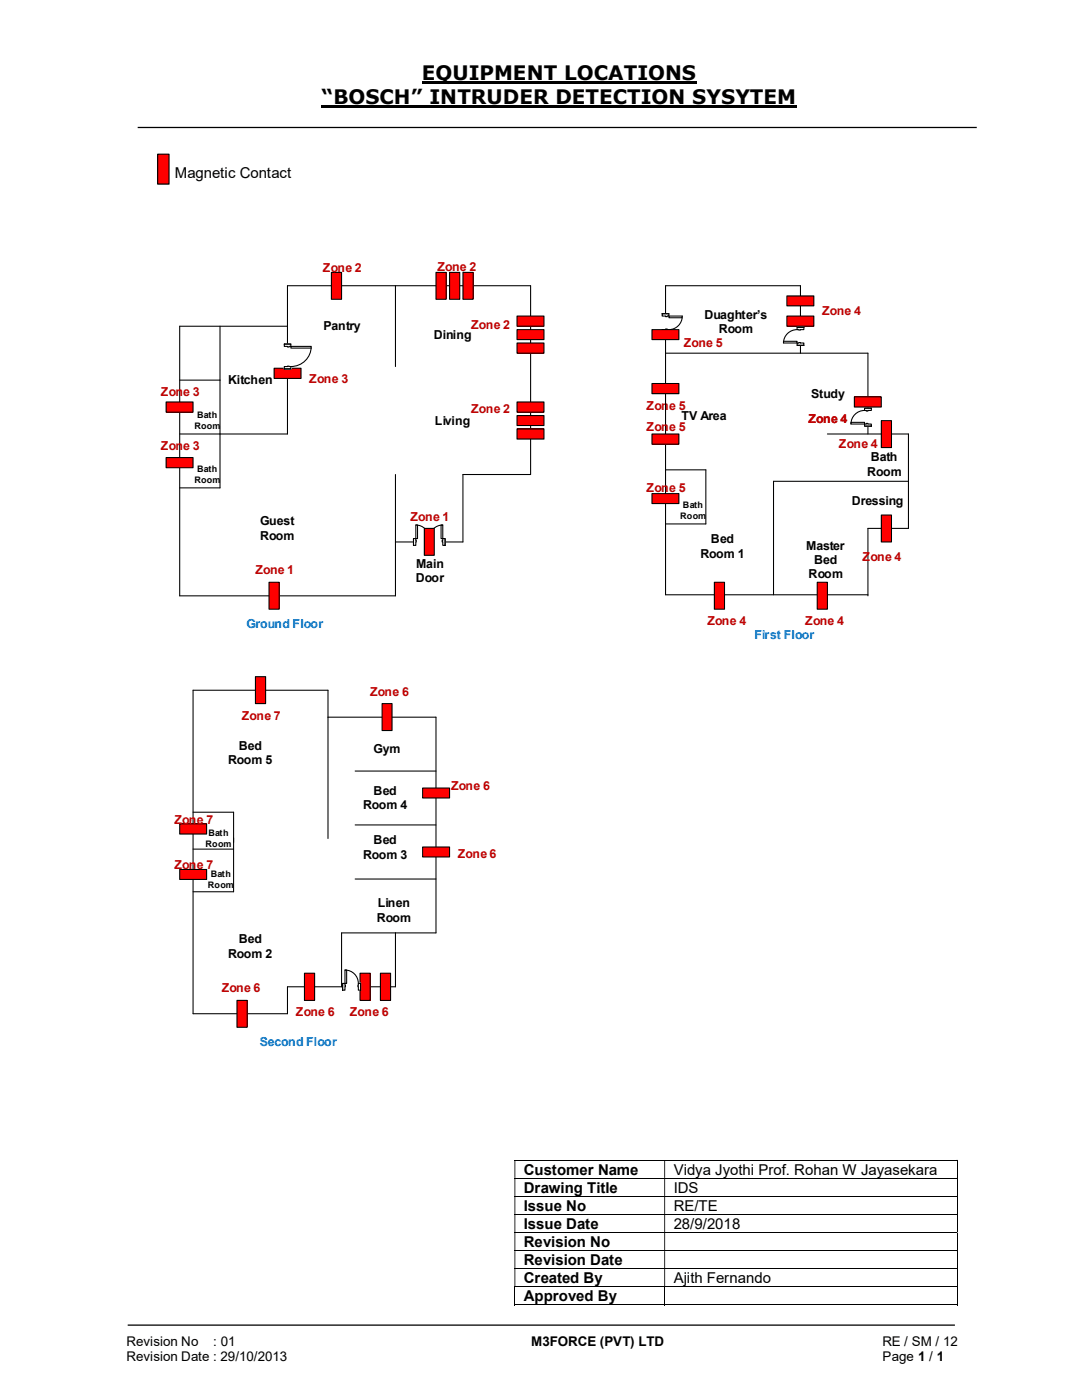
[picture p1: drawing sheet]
<svg xmlns="http://www.w3.org/2000/svg" width="216mm" height="279mm" viewBox="0 0 216 279" stroke-linecap="round" stroke-linejoin="round" font-family="sans-serif">
<path d="M84.2 16.4h54.8M64.2 21.3h94.8" fill="none" stroke="#000" stroke-width=".42"/>
<path d="M27.5 25.4h167.4M25.5 264.5h165" fill="none" stroke="#000" stroke-width=".25"/>
<path d="M31.5 30.8h2.2v5.9h-2.2z" fill-rule="evenodd" fill="#f00"/>
<path d="M31.5 30.8h2.2v5.9h-2.2z" fill="none" stroke="#000" stroke-width=".24"/>
<g fill="none" stroke="#000" stroke-width=".2">
<path d="M102.7 231.6h88.2M102.7 235.2h88.2M102.7 238.8h88.2M191 231.6v3.5M191 235.2v3.5M191 238.8v3.5M102.7 242.4h88.2M102.7 246h88.2M102.7 249.6h88.2M102.7 253.2h88.2M102.7 256.8h88.2M102.7 256.9v3.6"/>
<path d="M132.6 256.9v3.6M191 242.4v3.5M191 246v3.5M191 249.7v3.4M191 253.2v3.5M191 256.9v3.6M102.7 260.4h29.8M132.7 260.4h58.2"/>
</g>
<g fill="#000">
<path d="M190.9 231.5h.2v.1h-.2zM102.7 231.6h.1v3.5h-.1zM132.5 231.6h.2v3.5h-.2z" fill-rule="evenodd"/>
<path d="M190.9 235.1h.2v.1h-.2zM102.7 235.2h.1v3.5h-.1zM132.5 235.2h.2v3.5h-.2z" fill-rule="evenodd"/>
<path d="M190.9 238.7h.2v.1h-.2zM102.7 238.8h.1v3.5h-.1zM132.5 238.8h.2v3.5h-.2z" fill-rule="evenodd"/>
<path d="M190.9 242.3h.2v.1h-.2zM102.7 242.4h.1v3.5h-.1zM132.5 242.4h.2v3.5h-.2z" fill-rule="evenodd"/>
<path d="M190.9 245.9h.2v.1h-.2zM102.7 246h.1v3.5h-.1zM132.5 246h.2v3.5h-.2z" fill-rule="evenodd"/>
<path d="M190.9 249.5h.2v.2h-.2zM102.7 249.7h.1v3.4h-.1zM132.5 249.7h.2v3.4h-.2z" fill-rule="evenodd"/>
<path d="M190.9 253.1h.2v.1h-.2zM102.7 253.2h.1v3.5h-.1zM132.5 253.2h.2v3.5h-.2z" fill-rule="evenodd"/>
</g>
<path d="M190.9 256.7h.2v.2h-.2zM190.9 260.3h.2v.2h-.2z" fill="#000"/>
<path d="M78.9 57v16.2M35.9 75.9h8M43.9 65.1v32.3h-8M57.4 65.1h-21.5v53.8h43v-24.2M159.7 70.5v-13.5h-26.9v61.7h40.4M173.2 70.5v16.1M35.9 86.6h21.5v-29.6h48.5v37.7h-13.5v13.5h-13.5M181.3 96.1h-27v22.6M181.3 86.6v18.9" fill="none" stroke="#000" stroke-width=".21"/>
<path d="M82.5 107.4h6.3v1.5h-6.3z" fill="#fff"/>
<path d="M82.5 107.4h6.3v1.5h-6.3z" fill="none" stroke="#fff" stroke-width=".21"/>
<path d="M88.3 107.5v1.3h.5v-1.3zM82.5 107.5h.5v1.3h-.5z" fill-rule="evenodd" fill="#fff"/>
<path d="M83 107.8v-.3h-.5v1.3h.5v-.6M88.3 107.8v-.3h.5v1.3h-.5v-.6" fill="none" stroke="#000" stroke-width=".21"/>
<path d="M88.2 107.8v.4h.1v-.4zM83 107.8l.1 .4z" fill-rule="evenodd" fill="#fff"/>
<path d="M82.5 107.5v1.3M83 107.8v.4M83 104.8a2.69 2.69 0 0 1 2.6 2.7 2.73 2.73 0 0 1 2.7-2.7M88.3 107.8h-.1v.4h.1M88.8 107.5v1.3" fill="none" stroke="#000" stroke-width=".21"/>
<path d="M83 104.8h.3v2.7h-.3z" fill-rule="evenodd" fill="#fff"/>
<path d="M83 104.8h.3v2.7h-.3z" fill="none" stroke="#000" stroke-width=".21"/>
<path d="M88 104.8h.3v2.7h-.3z" fill-rule="evenodd" fill="#fff"/>
<path d="M88 104.8h.3v2.7h-.3z" fill="none" stroke="#000" stroke-width=".21"/>
<path d="M84.7 105.5h2v5.3h-2z" fill="#f00"/>
<path d="M84.7 105.5h2v5.3h-2zM173.2 105.5v13.4" fill="none" stroke="#000" stroke-width=".21"/>
<path d="M54.7 73.5h5.4v2h-5.4z" fill-rule="evenodd" fill="#f00"/>
<path d="M54.7 73.5h5.4v2h-5.4z" fill="none" stroke="#000" stroke-width=".21"/>
<path d="M53.7 116.2h2v5.4h-2z" fill="#f00"/>
<path d="M53.7 116.2h2v5.4h-2z" fill="none" stroke="#000" stroke-width=".21"/>
<path d="M66.1 54.4h2.1v5.3h-2.1z" fill="#f00"/>
<path d="M66.1 54.4h2.1v5.3h-2.1z" fill="none" stroke="#000" stroke-width=".21"/>
<path d="M103.2 85.6h5.3v2h-5.3z" fill-rule="evenodd" fill="#f00"/>
<path d="M103.2 85.6h5.3v2h-5.3z" fill="none" stroke="#000" stroke-width=".21"/>
<path d="M103.2 80.2h5.3v2.1h-5.3z" fill-rule="evenodd" fill="#f00"/>
<path d="M103.2 80.2h5.3v2.1h-5.3z" fill="none" stroke="#000" stroke-width=".21"/>
<path d="M103.2 82.9h5.3v2h-5.3z" fill-rule="evenodd" fill="#f00"/>
<path d="M103.2 82.9h5.3v2h-5.3zM65.4 143.1v24.2" fill="none" stroke="#000" stroke-width=".21"/>
<path d="M103.2 68.5h5.3v2h-5.3z" fill-rule="evenodd" fill="#f00"/>
<path d="M103.2 68.5h5.3v2h-5.3z" fill="none" stroke="#000" stroke-width=".21"/>
<path d="M103.2 63.1h5.3v2h-5.3z" fill-rule="evenodd" fill="#f00"/>
<path d="M103.2 63.1h5.3v2h-5.3z" fill="none" stroke="#000" stroke-width=".21"/>
<path d="M103.2 65.8h5.3v2h-5.3z" fill-rule="evenodd" fill="#f00"/>
<path d="M103.2 65.8h5.3v2h-5.3z" fill="none" stroke="#000" stroke-width=".21"/>
<path d="M92.4 54.4h2v5.3h-2z" fill="#f00"/>
<path d="M92.4 54.4h2v5.3h-2z" fill="none" stroke="#000" stroke-width=".21"/>
<path d="M87 54.4h2v5.3h-2z" fill="#f00"/>
<path d="M87 54.4h2v5.3h-2z" fill="none" stroke="#000" stroke-width=".21"/>
<path d="M89.7 54.4h2v5.3h-2z" fill="#f00"/>
<path d="M89.7 54.4h2v5.3h-2z" fill="none" stroke="#000" stroke-width=".21"/>
<path d="M56.7 68.7h1.4v4.9h-1.4z" fill-rule="evenodd" fill="#fff"/>
<path d="M56.7 68.7h1.4v4.9h-1.4z" fill="none" stroke="#fff" stroke-width=".21"/>
<path d="M56.7 68.7h1.3v.4h-1.3zM56.7 73.2v.4h1.3v-.4z" fill-rule="evenodd" fill="#fff"/>
<path d="M57.4 69.1h-.7v-.4h1.3v.4h-.3M57.4 73.2h-.7v.4h1.3v-.4h-.3" fill="none" stroke="#000" stroke-width=".21"/>
<path d="M57.4 69.1h.3v.2h-.3zM57.4 73.1l.3 .1z" fill-rule="evenodd" fill="#fff"/>
<path d="M56.7 68.7h1.3M56.7 73.6h1.3M57.4 69.1v.2h.3v-.2M57.4 73.2h.3M62.1 69.1a4 4 0 0 1-4.1 4.1" fill="none" stroke="#000" stroke-width=".21"/>
<path d="M58 69.1h4.1v.4h-4.1z" fill="#fff"/>
<path d="M58 69.1h4.1v.4h-4.1z" fill="none" stroke="#000" stroke-width=".21"/>
<path d="M33.1 80.2h5.4v2.1h-5.4z" fill-rule="evenodd" fill="#f00"/>
<path d="M33.1 80.2h5.4v2.1h-5.4z" fill="none" stroke="#000" stroke-width=".21"/>
<path d="M33.1 91.3h5.4v2h-5.4z" fill-rule="evenodd" fill="#f00"/>
<path d="M132.8 70.5h40.4M33.1 91.3h5.4v2h-5.4zM132.8 93.8h8v10.8h-8" fill="none" stroke="#000" stroke-width=".21"/>
<path d="M130.1 98.5h5.4v2h-5.4z" fill-rule="evenodd" fill="#f00"/>
<path d="M130.1 98.5h5.4v2h-5.4zM165.1 86.6h16.2M173.2 105.5h8.1" fill="none" stroke="#000" stroke-width=".21"/>
<path d="M132.1 62.6h1.4v3.6h-1.4z" fill-rule="evenodd" fill="#fff"/>
<path d="M132.1 62.6h1.4v3.6h-1.4z" fill="none" stroke="#fff" stroke-width=".21"/>
<path d="M132.1 62.6h1.4v.5h-1.4zM132.1 65.8v.4h1.4v-.4z" fill-rule="evenodd" fill="#fff"/>
<path d="M132.8 63.1h-.7v-.5h1.4v.5h-.4M132.8 65.8h-.7v.4h1.4v-.4h-.4" fill="none" stroke="#000" stroke-width=".21"/>
<path d="M132.8 63.1h.3v.1h-.3zM132.8 65.7v.1h.3v-.1z" fill-rule="evenodd" fill="#fff"/>
<path d="M132.1 62.6h1.4M132.1 66.2h1.4M132.8 63.1v.1h.3v-.1M132.8 65.8v-.1h.3v.1M136.1 63.1a2.7 2.7 0 0 1-2.6 2.7" fill="none" stroke="#000" stroke-width=".21"/>
<path d="M133.5 63.1h2.6v.3h-2.6z" fill="#fff"/>
<path d="M133.5 63.1h2.6v.3h-2.6z" fill="none" stroke="#000" stroke-width=".21"/>
<path d="M130.1 86.6h5.4v2h-5.4z" fill-rule="evenodd" fill="#f00"/>
<path d="M130.1 86.6h5.4v2h-5.4z" fill="none" stroke="#000" stroke-width=".21"/>
<path d="M170.5 79.2h5.4v2h-5.4z" fill-rule="evenodd" fill="#f00"/>
<path d="M170.5 79.2h5.4v2h-5.4z" fill="none" stroke="#000" stroke-width=".21"/>
<path d="M130.1 76.5h5.4v2.1h-5.4z" fill-rule="evenodd" fill="#f00"/>
<path d="M130.1 76.5h5.4v2.1h-5.4z" fill="none" stroke="#000" stroke-width=".21"/>
<path d="M130.1 65.8h5.4v2h-5.4z" fill-rule="evenodd" fill="#f00"/>
<path d="M130.1 65.8h5.4v2h-5.4z" fill="none" stroke="#000" stroke-width=".21"/>
<path d="M157 59.1h5.4v1.9h-5.4z" fill-rule="evenodd" fill="#f00"/>
<path d="M157 59.1h5.4v1.9h-5.4z" fill="none" stroke="#000" stroke-width=".21"/>
<path d="M157 63.1h5.4v2h-5.4z" fill-rule="evenodd" fill="#f00"/>
<path d="M157 63.1h5.4v2h-5.4z" fill="none" stroke="#000" stroke-width=".21"/>
<path d="M142.5 116.2h2.1v5.4h-2.1z" fill="#f00"/>
<path d="M142.5 116.2h2.1v5.4h-2.1z" fill="none" stroke="#000" stroke-width=".21"/>
<path d="M163.1 116.2h2v5.4h-2z" fill="#f00"/>
<path d="M163.1 116.2h2v5.4h-2z" fill="none" stroke="#000" stroke-width=".21"/>
<path d="M175.9 83.9h2v5.4h-2z" fill="#f00"/>
<path d="M175.9 83.9h2v5.4h-2z" fill="none" stroke="#000" stroke-width=".21"/>
<path d="M175.9 102.8h2v5.4h-2z" fill="#f00"/>
<path d="M175.9 102.8h2v5.4h-2z" fill="none" stroke="#000" stroke-width=".21"/>
<path d="M172.5 81.4h1.4v3.6h-1.4z" fill-rule="evenodd" fill="#fff"/>
<path d="M172.5 81.4h1.4v3.6h-1.4z" fill="none" stroke="#fff" stroke-width=".21"/>
<path d="M172.5 84.6h1.4v.4h-1.4zM172.5 81.4v.5h1.4v-.5z" fill-rule="evenodd" fill="#fff"/>
<path d="M172.8 84.6h-.3v.4h1.4v-.4h-.7M172.8 81.9h-.3v-.5h1.4v.5h-.7" fill="none" stroke="#000" stroke-width=".21"/>
<path d="M172.8 84.5h.4v.1h-.4zM172.8 81.9v.1h.4v-.1z" fill-rule="evenodd" fill="#fff"/>
<path d="M172.5 81.9a2.7 2.7 0 0 0-2.7 2.7M172.5 85h1.4M172.5 81.4h1.4M172.8 84.6v-.1h.4v.1M172.8 81.9v.1h.4v-.1" fill="none" stroke="#000" stroke-width=".21"/>
<path d="M169.8 84.3h2.7v.3h-2.7z" fill="#fff"/>
<path d="M169.8 84.3h2.7v.3h-2.7z" fill="none" stroke="#000" stroke-width=".21"/>
<path d="M159 65.3h1.4v3.6h-1.4z" fill-rule="evenodd" fill="#fff"/>
<path d="M159 65.3h1.4v3.6h-1.4z" fill="none" stroke="#fff" stroke-width=".21"/>
<path d="M159 68.5h1.4v.4h-1.4zM159 65.3v.5h1.4v-.5z" fill-rule="evenodd" fill="#fff"/>
<path d="M159.4 68.5h-.4v.4h1.4v-.4h-.7M159.4 65.8h-.4v-.5h1.4v.5h-.7" fill="none" stroke="#000" stroke-width=".21"/>
<path d="M159.4 68.4l.3 .1zM159.4 65.8l.3 .1z" fill-rule="evenodd" fill="#fff"/>
<path d="M159 65.8a2.7 2.7 0 0 0-2.7 2.7M159 68.9h1.4M159 65.3h1.4M159.4 68.5h.3M159.4 65.8h.3" fill="none" stroke="#000" stroke-width=".21"/>
<path d="M156.3 68.1h2.7v.4h-2.7z" fill="#fff"/>
<path d="M156.3 68.1h2.7v.4h-2.7zM38.5 169.5h8.1M46.6 167.2v10.8h-8.1M68.2 186.2v10.7M78.9 186.2v10.7h-21.5v5.4h-18.9v-64.5h26.9v5.3h21.6v43.1" fill="none" stroke="#000" stroke-width=".21"/>
<path d="M84.3 169h5.4v2h-5.4z" fill-rule="evenodd" fill="#f00"/>
<path d="M70.9 164.6h16.1M84.3 169h5.4v2h-5.4zM78.9 186.2h8.1" fill="none" stroke="#000" stroke-width=".21"/>
<path d="M84.3 157.3h5.4v2h-5.4z" fill-rule="evenodd" fill="#f00"/>
<path d="M84.3 157.3h5.4v2h-5.4z" fill="none" stroke="#000" stroke-width=".21"/>
<path d="M35.9 173.5h5.3v2h-5.3z" fill-rule="evenodd" fill="#f00"/>
<path d="M35.9 173.5h5.3v2h-5.3z" fill="none" stroke="#000" stroke-width=".21"/>
<path d="M35.9 164.4h5.3v2.1h-5.3z" fill-rule="evenodd" fill="#f00"/>
<path d="M35.9 164.4h5.3v2.1h-5.3z" fill="none" stroke="#000" stroke-width=".21"/>
<path d="M47.3 199.6h2v5.4h-2z" fill="#f00"/>
<path d="M47.3 199.6h2v5.4h-2z" fill="none" stroke="#000" stroke-width=".21"/>
<path d="M71.8 194.2h2.1v5.4h-2.1z" fill="#f00"/>
<path d="M71.8 194.2h2.1v5.4h-2.1z" fill="none" stroke="#000" stroke-width=".21"/>
<path d="M60.7 194.2h2.1v5.4h-2.1z" fill="#f00"/>
<path d="M60.7 194.2h2.1v5.4h-2.1z" fill="none" stroke="#000" stroke-width=".21"/>
<path d="M75.9 194.2h2v5.4h-2z" fill="#f00"/>
<path d="M70.9 153.9h16.1M38.5 162.1h8.1v6M70.9 175.4h16.1M68.2 186.2h10.7M75.9 194.2h2v5.4h-2z" fill="none" stroke="#000" stroke-width=".21"/>
<path d="M68.4 196.2h3.6v1.5h-3.6z" fill="#fff"/>
<path d="M68.4 196.2h3.6v1.5h-3.6z" fill="none" stroke="#fff" stroke-width=".21"/>
<path d="M68.4 196.3h.4v1.3h-.4zM71.5 196.3v1.3h.5v-1.3z" fill-rule="evenodd" fill="#fff"/>
<path d="M68.8 196.6v-.3h-.4v1.3h.4v-.7M71.5 196.6v-.3h.5v1.3h-.5v-.7" fill="none" stroke="#000" stroke-width=".21"/>
<path d="M68.8 196.6l.1 .3zM71.4 196.6l.1 .3z" fill-rule="evenodd" fill="#fff"/>
<path d="M68.4 196.3v1.3M68.8 196.6v.3M68.8 193.6a2.66 2.66 0 0 1 2.7 2.7M71.5 196.6v.3M72 196.3v1.3" fill="none" stroke="#000" stroke-width=".21"/>
<path d="M68.8 193.6h.4v2.7h-.4z" fill-rule="evenodd" fill="#fff"/>
<path d="M68.8 193.6h.4v2.7h-.4z" fill="none" stroke="#000" stroke-width=".21"/>
<path d="M76.2 140.4h2v5.4h-2z" fill="#f00"/>
<path d="M76.2 140.4h2v5.4h-2z" fill="none" stroke="#000" stroke-width=".21"/>
<path d="M51 135h2v5.4h-2z" fill="#f00"/>
<path d="M51 135h2v5.4h-2z" fill="none" stroke="#000" stroke-width=".21"/>
<g font-size="4">
<text x="84.2" y="16">EQUIPMENT LOCATIONS</text>
<text x="64.2" y="20.8">“BOSCH” INTRUDER DETECTION SYSYTEM</text>
</g>
<g font-size="3">
<text x="34.9" y="35.5">Magnetic Contact</text>
<text x="104.5" y="234.4">Customer Name</text>
<text x="104.5" y="238">Drawing Title</text>
<text x="134.5" y="234.4">Vidya Jyothi Prof. Rohan W Jayasekara</text>
<text x="134.5" y="238">IDS</text>
<text x="104.5" y="241.6">Issue No</text>
<text x="104.5" y="245.2">Issue Date</text>
<text x="134.5" y="241.6">RE/TE</text>
<text x="134.5" y="245.2">28/9/2018</text>
<text x="104.5" y="248.8">Revision No</text>
<text x="104.5" y="252.4">Revision Date</text>
<text x="104.5" y="256">Created By</text>
<text x="134.5" y="256">Ajith Fernando</text>
<text x="104.5" y="259.6">Approved By</text>
</g>
<g font-size="2.7">
<text x="25.2" y="268.7">Revision No</text>
<text x="42.6" y="268.7">: 01</text>
<text x="106" y="268.7">M3FORCE (PVT) LTD</text>
<text x="176.1" y="268.7">RE / SM / 12</text>
<text x="25.2" y="271.7">Revision Date : 29/10/2013</text>
<text x="176.1" y="271.7">Page 1 / 1</text>
</g>
<g font-size="2.5" fill="#c00000">
<text x="64.4" y="54.4">Zone 2</text>
<text x="87.3" y="54.1">Zone 2</text>
<text x="94" y="65.6">Zone 2</text>
<text x="164" y="62.9">Zone 4</text>
<text x="136.4" y="69.3">Zone 5</text>
<text x="61.7" y="76.4">Zone 3</text>
<text x="32.1" y="79.1">Zone 3</text>
<text x="94" y="82.3">Zone 2</text>
<text x="129" y="81.7">Zone 5</text>
<text x="32.1" y="89.8">Zone 3</text>
<text x="129" y="86.1">Zone 5</text>
<text x="161.3" y="84.5">Zone 4</text>
<text x="167.4" y="89.5">Zone 4</text>
<text x="129" y="98.2">Zone 5</text>
<text x="81.9" y="103.9">Zone 1</text>
<text x="172.1" y="112">Zone 4</text>
<text x="51" y="114.6">Zone 1</text>
<text x="141.1" y="124.8">Zone 4</text>
<text x="160.7" y="124.8">Zone 4</text>
<text x="48.3" y="143.6">Zone 7</text>
<text x="73.8" y="138.9">Zone 6</text>
<text x="90" y="157.7">Zone 6</text>
<text x="34.8" y="164.4">Zone 7</text>
<text x="34.8" y="173.5">Zone 7</text>
<text x="91.4" y="171.2">Zone 6</text>
<text x="44.2" y="198">Zone 6</text>
<text x="59" y="202.8">Zone 6</text>
<text x="69.8" y="202.8">Zone 6</text>
</g>
<g font-size="2.5">
<text x="64.6" y="65.9">Pantry</text>
<text x="140.6" y="63.6">Duaghter’s</text>
<text x="86.6" y="67.7">Dining</text>
<text x="143.4" y="66.4">Room</text>
<text x="45.5" y="76.7">Kitchen</text>
<text x="136" y="83.8">TV Area</text>
<text x="161.9" y="79.4">Study</text>
<text x="86.7" y="84.8">Living</text>
<text x="173.1" y="94.9">Room</text>
<text x="173.8" y="92.1">Bath</text>
<text x="170" y="100.9">Dressing</text>
<text x="51.9" y="104.8">Guest</text>
<text x="51.9" y="107.7">Room</text>
<text x="83.1" y="113.3">Main</text>
<text x="139.7" y="111.3">Room 1</text>
<text x="141.9" y="108.4">Bed</text>
<text x="160.9" y="109.7">Master</text>
<text x="162.5" y="112.6">Bed</text>
<text x="83" y="116.2">Door</text>
<text x="161.3" y="115.4">Room</text>
<text x="47.6" y="149.7">Bed</text>
<text x="45.5" y="152.5">Room 5</text>
<text x="74.6" y="150.2">Gym</text>
<text x="72.4" y="161.5">Room 4</text>
<text x="74.6" y="158.7">Bed</text>
<text x="72.4" y="171.4">Room 3</text>
<text x="74.6" y="168.5">Bed</text>
<text x="75.2" y="183.9">Room</text>
<text x="75.4" y="181.1">Linen</text>
<text x="45.5" y="191.1">Room 2</text>
<text x="47.6" y="188.3">Bed</text>
</g>
<g font-size="2.5" fill="#0070c0">
<text x="49.2" y="125.4">Ground Floor</text>
<text x="150.5" y="127.5">First Floor</text>
<text x="51.9" y="208.8">Second Floor</text>
</g>
<g font-size="1.8">
<text x="39.4" y="83.5">Bath</text>
<text x="38.8" y="85.6">Room</text>
<text x="39.4" y="94.2">Bath</text>
<text x="38.8" y="96.4">Room</text>
<text x="136.3" y="101.4">Bath</text>
<text x="135.7" y="103.6">Room</text>
<text x="41.6" y="166.9">Bath</text>
<text x="41" y="169">Room</text>
<text x="41.5" y="177.1">Room</text>
<text x="42" y="175">Bath</text>
</g>
</svg>
